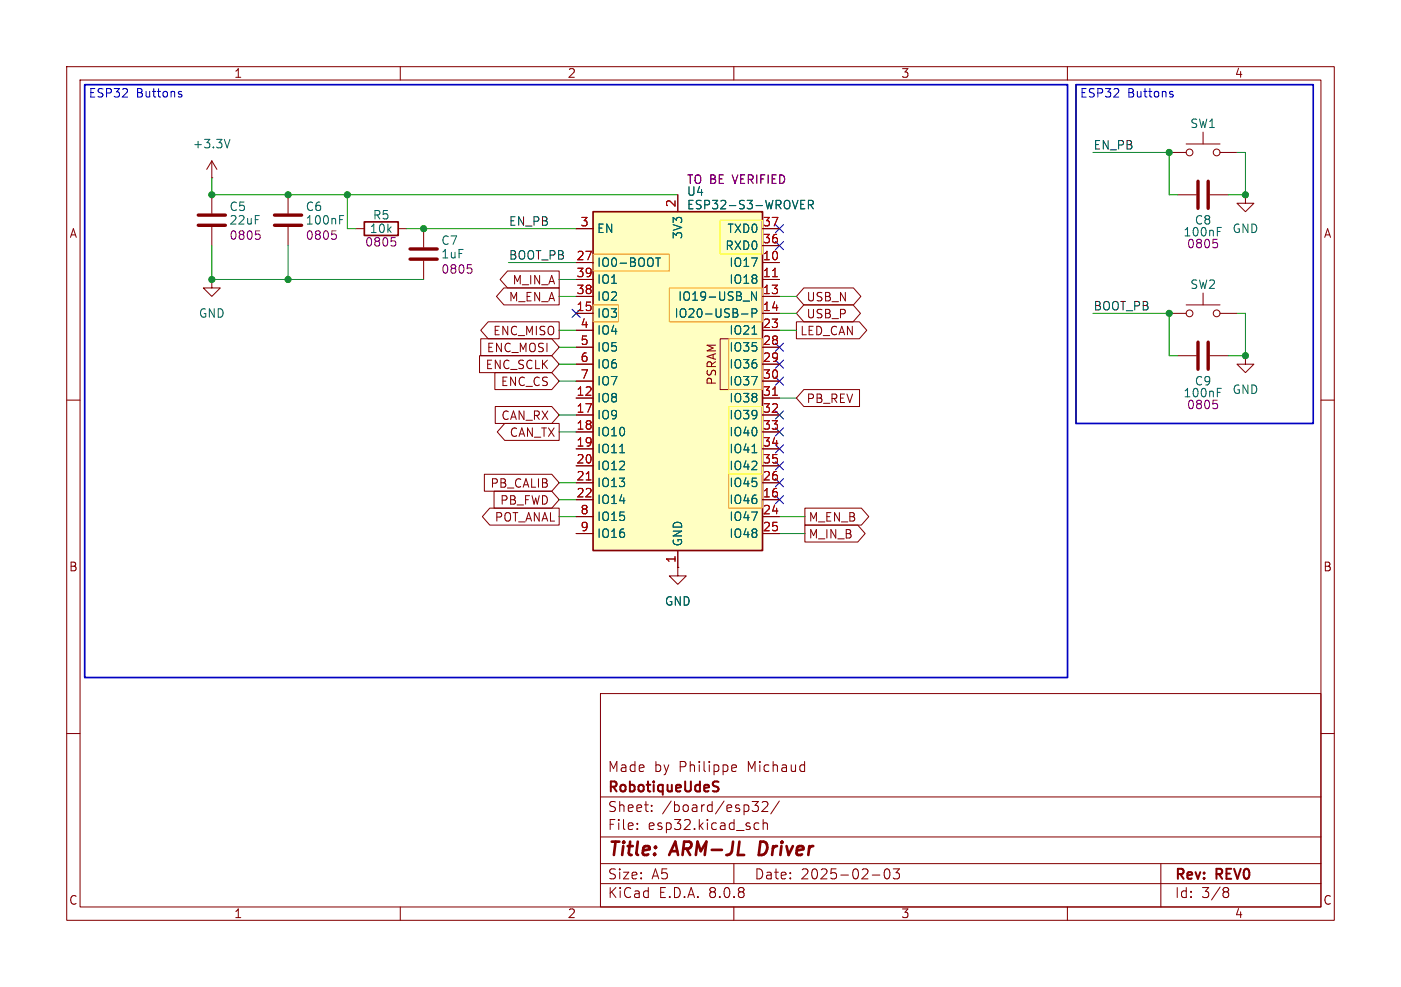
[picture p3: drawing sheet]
<svg xmlns="http://www.w3.org/2000/svg" width="210mm" height="148mm" viewBox="0 0 210 148" stroke-linecap="round" stroke-linejoin="round" font-family="sans-serif">
<g fill="none" stroke="#840000" stroke-width=".15">
<path d="M10 10h190v128h-190zM12 12h186v124h-186zM60 10v2M110 10v2M160 10v2M10 60h2M198 60h2M10 110h2M90 104h108v32h-108zM90 119.5h108M109.9 114.7l.4 .1 .1 .2-.7 .2M110.3 115.6l-.4 .1"/>
<path d="M198 110h2M60 136v2M90 132.5h108M90 129.5h108M90 125.5h108M95.5 124.2v.2M95.5 123.5v.1M97.7 121.5v.2M97.7 120.8v.1M110 136v2M110 129.5v3M112.7 120.2h1l-.5 .6a.41 .41 0 0 1 .5 .2v.4l-.2 .2-.5 .1-.3-.2"/>
<path d="M113.2 124.3h.6M113.2 123.5h.6M114.3 120.3l.2-.1 .5 .1a.41 .41 0 0 1 0 .5l-.8 .9h.9M114.4 123.5a.37 .37 0 0 1 .6 .1v.8M114.4 122.9v1.5M116.8 120.1l-1.3 1.9M130.8 131.2h1.1M132.7 130.4l.3-.1a.94 .94 0 0 1 0 1.5h-.1a.91 .91 0 0 1-.2-1.4zM133.9 130.3h.9l-.5 .6a.41 .41 0 0 1 .5 .2v.4l-.1 .2-.6 .1-.2-.2M160 136v2M174 129.5v6.5M183.6 133.1l.4 .1 .2 .2-.1 .2-.2 .1"/>
<path d="M183.6 133.7h.3M183.9 133.7l.2 .2 .1 .4-.2 .2-.4 .1"/>
</g>
<path d="M114 126.2l-.3 2h.5" fill="none" stroke="#840000" stroke-width=".4"/>
<path d="M107.1 117.9a.55 .55 0 0 1 .6 .4l-.1 .3-.5 .1M107.1 117.2l.6 .1" fill="none" stroke="#840000" stroke-width=".3"/>
<g fill="#ffffc2">
<path d="M88.9 31.8h25.4v50.8h-25.4z"/>
<path d="M88.9 45.7h3.8v2.6h-3.8z"/>
<path d="M88.9 38.1h11.4v2.5h-11.4z"/>
<path d="M100.3 43.2h14v5.1h-14z"/>
<path d="M107.9 33h6.4v5.1h-6.4z"/>
<path d="M109.2 71.1h5.1v5.1h-5.1z"/>
<path d="M109.2 61h5.1v10.1h-5.1z"/>
<path d="M109.2 50.8h5.1v7.6h-5.1z"/>
</g>
<path d="M54.6 33.3h5.1v2h-5.1zM88.9 31.8h25.4v50.8h-25.4z" fill="none" stroke="#840000" stroke-width=".25"/>
<g fill="none" stroke="#840000" stroke-width=".15">
<path d="M180.3 19.8v1.8M31.7 26.7h.1M31.7 24.1v2.6M31.7 29.2v2.8M31.7 34v2.8M31.7 24.1l-.7 1.3M31.7 24.1l.8 1.3M43.2 29.2v2.8M43.2 34v2.8M53.3 34.3h1.3M59.7 34.3h1.3M63.5 34.3v2.8"/>
<path d="M63.5 39.1v2.8M86.4 39.4h2.5M86.4 34.3h2.5M101.6 29.2v2.6M114.3 39.4h2.5M114.3 34.3h2.5M114.3 36.8h2.5M175.3 22.9h2.5M176.5 29.2h2.8M177.8 21.6h5.1M181.4 29.2h2.7M182.9 22.9h2.5"/>
<path d="M186.7 29.2v1.3h1.3l-1.3 1.3-1.3-1.3h1.3M186.7 29.2h.1M31.7 41.9v1.3h1.3l-1.3 1.3-1.2-1.3h1.2M31.7 41.9h.1M71.9 53.3h10.8l1.1 1.3-1.1 1.3h-10.8zM72.1 50.8h10.6l1.1 1.3-1.1 1.2h-10.6zM73.2 48.3h10.6v2.5h-10.6l-1.1-1.3zM74.2 55.9h8.5l1.1 1.3-1.1 1.2h-8.5zM75.5 43.2h8.3v2.5h-8.3l-1.1-1.2zM76.1 40.6h7.7v2.6h-7.7l-1.1-1.3zM86.4 41.9h2.5M86.4 59.7h2.5"/>
<path d="M86.4 44.5h2.5M86.4 47h2.5M86.4 49.5h2.5M86.4 52.1h2.5M86.4 54.6h2.5M86.4 57.2h2.5M109.2 50.8h-1.3v7.6h1.3M114.3 41.9h2.5M114.3 59.7h2.5M114.3 44.5h2.5M114.3 47h2.5M114.3 49.5h2.5"/>
<path d="M114.3 52.1h2.5M114.3 54.6h2.5M114.3 57.2h2.5M119.4 48.3h9.4l1.1 1.2-1.1 1.3h-9.4zM120.5 43.2h7.4l1.1 1.3-1.1 1.2h-7.4l-1.1-1.2zM120.5 45.7h7.4l1.1 1.3-1.1 1.3h-7.4l-1.1-1.3zM120.5 58.4h8.3v2.6h-8.3l-1.1-1.3zM175.3 47h2.5M176.5 53.3h2.8M177.8 45.7h5.1M180.3 43.9v1.8M181.4 53.3h2.7"/>
<path d="M182.9 47h2.5M186.7 53.3v1.3h1.3l-1.3 1.3-1.3-1.3h1.3M186.7 53.3h.1M72.6 71.1h10.1l1.1 1.3-1.1 1.3h-10.1zM73.4 76.2h10.4v2.5h-10.4l-1.1-1.2zM74.1 73.7h8.6l1.1 1.2-1.1 1.3h-8.6zM74.2 61h8.5l1.1 1.2-1.1 1.3h-8.5zM75.7 63.5h8.1v2.5h-8.1l-1.2-1.2zM86.4 74.9h2.5M86.4 62.2h2.5M86.4 64.8h2.5M86.4 67.3h2.5"/>
<path d="M86.4 69.9h2.5M86.4 72.4h2.5M86.4 77.5h2.5M114.3 74.9h2.5M114.3 62.2h2.5M114.3 64.8h2.5M114.3 67.3h2.5M114.3 69.9h2.5M114.3 72.4h2.5M114.3 77.5h2.5M120.6 78.7h8l1.1 1.3-1.1 1.3h-8zM120.6 76.2h8.5l1.1 1.3-1.1 1.2h-8.5z"/>
<path d="M86.4 80h2.5M101.6 85.1v1.3h1.3l-1.3 1.2-1.3-1.2h1.3M101.6 85.1h.1M101.6 82.6v2.5M114.3 80h2.5"/>
<circle cx="178.3" cy="22.9" r=".51"/>
<circle cx="182.4" cy="22.9" r=".51"/>
<circle cx="178.3" cy="47" r=".51"/>
<circle cx="182.4" cy="47" r=".51"/>
</g>
<path d="M88.9 38.1h11.4v2.5h-11.4zM88.9 45.7h3.8v2.6h-3.8zM100.3 43.2h14v5.1h-14zM109.2 50.8h5.1v7.6h-5.1zM109.2 71.1h5.1v5.1h-5.1z" fill="none" stroke="#f90" stroke-width=".15"/>
<path d="M107.9 33h6.4v5.1h-6.4zM109.2 61h5.1v10.1h-5.1z" fill="none" stroke="#ff0" stroke-width=".15"/>
<path d="M115.8 41.5h.7M115.8 59.3h.7M87.9 72h.7" fill="none" stroke="#a90000" stroke-width=".15"/>
<g fill="none" stroke="#006464" stroke-width=".15">
<path d="M34.5 20.9l-.5 1.3M50.9 32.9h.4M50.9 32.3h.6M98.3 38.7h.7M98.6 38.7v1.2M120 30.6h.5M120 31.3h.6M120 30h.6M121.2 30.7l.6-.1 .1-.1-.1-.3-.1-.2h-.5v1.3M121.5 30.7l.4 .6M182.5 34.7h.4M182.5 34.1h.6"/>
<path d="M111.2 47.1h.9M111.4 45.2h1M112.7 47l.6-.1 .1-.2v-.3l-.2-.1h-.5v1.3M112.7 50.1h.7M113.4 43.8v1.2l-.7-1.2v1.2M182.5 58.8h.4M182.5 58.2h.6M92.9 67.9h.7M112.7 67.9h.7"/>
</g>
<path d="M29.7 33.8h4.1M29.7 32.3h4.1M41.1 33.8h4.1M41.1 32.3h4.1M61.5 38.9h4M61.5 37.3h4M179.6 27.2v4M181.1 27.2v4M179.6 51.3v4.1M181.1 51.3v4.1" fill="none" stroke="#840000" stroke-width=".51"/>
<path d="M38.3 34.6h.6M38.8 35.1l.2 .2v.3l-.2 .3M49.8 34.6h.6M50.2 35.1l.2 .2v.3l-.2 .3M58.7 35.6h.6M59.1 36.1l.2 .3v.3l-.2 .2M70.1 39.7h.6M182.3 36.4l.2 .2v.3l-.2 .3M70.5 40.2l.2 .2v.3l-.2 .3M182.3 60.5l.2 .2v.3l-.2 .3" fill="none" stroke="#840084" stroke-width=".15"/>
<path d="M26.9 14.1l.3 .1 .1 .2-.2 .2h-.2M26.9 13.7l.3 .1M175.5 14.1l.3 .1 .1 .2-.2 .2h-.3M175.5 13.7l.3 .1" fill="none" stroke="#0000c2" stroke-width=".15"/>
<path d="M12.7 12.7h147.3v88.9h-147.3zM161.3 12.7h35.5v50.8h-35.5z" fill="none" stroke="#0000c2" stroke-width=".25"/>
<g fill="none" stroke="#009600" stroke-width=".15">
<path d="M31.7 26.7v2.5h69.9M31.7 36.8v5.1h31.8M43.2 36.8v5.1M52.1 29.2v5.1h1.2M61 34.3h25.4M76.2 39.4h10.2M163.8 22.9h11.5v6.3h1.2M185.4 22.9h1.3v6.3h-2.6M83.8 52.1h2.6M83.8 57.2h2.6M83.8 54.6h2.6M83.8 49.5h2.6"/>
<path d="M83.8 44.5h2.6M83.8 41.9h2.6M116.8 49.5h2.6M116.8 59.7h2.6M116.8 47h2.6M116.8 44.5h2.6M163.8 47h11.5v6.3h1.2M185.4 47h1.3v6.3h-2.6M83.8 77.5h2.6M83.8 74.9h2.6M83.8 62.2h2.6M83.8 64.8h2.6"/>
<path d="M83.8 72.4h2.6M116.8 77.5h3.8M116.8 80h3.8"/>
</g>
<g fill="none" stroke="#000084" stroke-width=".15">
<path d="M116.2 33.7l1.2 1.2M116.2 36.2l1.2 1.2M117.4 33.7l-1.2 1.2M117.4 36.2l-1.2 1.2M85.8 46.4l1.2 1.2M87 46.4l-1.2 1.2M116.2 51.5l1.2 1.2M116.2 54l1.2 1.2M116.2 56.5l1.2 1.3M117.4 51.5l-1.2 1.2M117.4 54l-1.2 1.2M117.4 56.5l-1.2 1.3"/>
<path d="M116.2 66.7l1.2 1.2M116.2 74.3l1.2 1.2M116.2 69.2l1.2 1.3M116.2 64.2l1.2 1.2M116.2 61.6l1.2 1.2M116.2 71.8l1.2 1.2M117.4 66.7l-1.2 1.2M117.4 74.3l-1.2 1.2M117.4 69.2l-1.2 1.3M117.4 64.2l-1.2 1.2M117.4 61.6l-1.2 1.2M117.4 71.8l-1.2 1.2"/>
</g>
<g fill="#009600" stroke="#009600" stroke-width=".15">
<circle cx="186.7" cy="53.3" r=".46"/>
<circle cx="175.3" cy="22.9" r=".46"/>
<circle cx="186.7" cy="29.2" r=".46"/>
<circle cx="175.3" cy="47" r=".46"/>
<circle cx="43.2" cy="29.2" r=".46"/>
<circle cx="52.1" cy="29.2" r=".46"/>
<circle cx="31.7" cy="29.2" r=".46"/>
<circle cx="43.2" cy="41.9" r=".46"/>
<circle cx="31.7" cy="41.9" r=".46"/>
<circle cx="63.5" cy="34.3" r=".46"/>
</g>
<g font-size="2.8" fill="#840000">
<text x="91" y="128.9">Title:</text>
<text x="100.7" y="128.9">ARM-JL</text>
<text x="114.6" y="128.9">Driver</text>
</g>
<g font-size="2.1" fill="#840000">
<text x="91" y="119.2">RobotiqueUdeS</text>
<text x="91" y="116">Made</text>
<text x="98" y="116">by</text>
<text x="101.8" y="116">Philippe</text>
<text x="112.2" y="116">Michaud</text>
<text x="91" y="124.7">File:</text>
<text x="91" y="122">Sheet:</text>
<text x="97.1" y="124.7">esp32.kicad_sch</text>
<text x="99.2" y="122">/board/esp32/</text>
<text x="91" y="134.9">KiCad</text>
<text x="91" y="132.1">Size:</text>
<text x="97.7" y="132.1">A5</text>
<text x="98.7" y="134.9">E.D.A.</text>
<text x="106.3" y="134.9">8.0.8</text>
<text x="113" y="132.1">Date:</text>
<text x="120" y="132.1">2025-02-03</text>
<text x="176" y="132.3">Rev:</text>
<text x="176" y="134.9">Id:</text>
<text x="180.1" y="134.9">3/8</text>
<text x="182.4" y="132.3">REV0</text>
</g>
<g font-size="1.8" fill="#840000">
<text x="35" y="11.9">1</text>
<text x="85" y="11.9">2</text>
<text x="135" y="11.9">3</text>
<text x="185" y="11.9">4</text>
<text x="10.3" y="35.9">A</text>
<text x="198.4" y="35.9">A</text>
<text x="76.2" y="45.4">M_EN_A</text>
<text x="76.7" y="42.9">M_IN_A</text>
<text x="120.8" y="45.4">USB_N</text>
<text x="120.8" y="47.9">USB_P</text>
<text x="72.9" y="53">ENC_MOSI</text>
<text x="73.8" y="50.5">ENC_MISO</text>
<text x="119.9" y="50.5">LED_CAN</text>
<text x="72.7" y="55.6">ENC_SCLK</text>
<text x="75" y="58.1">ENC_CS</text>
<text x="107.6" y="57.9" transform="rotate(-90 107.6 57.9)">PSRAM</text>
<text x="75.1" y="63.2">CAN_RX</text>
<text x="76.3" y="65.7">CAN_TX</text>
<text x="120.8" y="60.6">PB_REV</text>
<text x="73.4" y="73.3">PB_CALIB</text>
<text x="74.9" y="75.9">PB_FWD</text>
<text x="74.1" y="78.4">POT_ANAL</text>
<text x="121.1" y="81">M_IN_B</text>
<text x="121.1" y="78.4">M_EN_B</text>
<text x="10.3" y="85.9">B</text>
<text x="198.3" y="85.9">B</text>
<text x="10.3" y="135.9">C</text>
<text x="35" y="137.9">1</text>
<text x="85" y="137.9">2</text>
<text x="135" y="137.9">3</text>
<text x="185" y="137.9">4</text>
<text x="198.3" y="135.9">C</text>
</g>
<g font-size="1.8" fill="#0000c2">
<text x="13.2" y="14.8">ESP32</text>
<text x="20.4" y="14.8">Buttons</text>
<text x="161.8" y="14.8">ESP32</text>
<text x="169" y="14.8">Buttons</text>
</g>
<g font-size="1.8" fill="#006464">
<text x="28.8" y="22.5">+3.3V</text>
<text x="178.3" y="19.4">SW1</text>
<text x="102.9" y="29.6">U4</text>
<text x="34.3" y="31.9">C5</text>
<text x="34.3" y="33.9">22uF</text>
<text x="45.7" y="31.9">C6</text>
<text x="45.7" y="33.9">100nF</text>
<text x="55.8" y="33.1">R5</text>
<text x="89.4" y="35.2">EN</text>
<text x="102.5" y="36" transform="rotate(-90 102.5 36)">3V3</text>
<text x="102.9" y="31.6">ESP32-S3-WROVER</text>
<text x="108.9" y="35.2">TXD0</text>
<text x="179" y="33.9">C8</text>
<text x="184.7" y="35.2">GND</text>
<text x="66" y="36.9">C7</text>
<text x="66" y="39">1uF</text>
<text x="89.4" y="40.2">IO0-BOOT</text>
<text x="108.6" y="37.7">RXD0</text>
<text x="109.2" y="40.2">IO17</text>
<text x="29.7" y="47.9">GND</text>
<text x="89.4" y="47.9">IO3</text>
<text x="89.4" y="45.3">IO2</text>
<text x="89.4" y="42.8">IO1</text>
<text x="101" y="47.9">IO20-USB-P</text>
<text x="101.6" y="45.3">IO19-USB_N</text>
<text x="109.2" y="42.8">IO18</text>
<text x="178.3" y="43.5">SW2</text>
<text x="89.4" y="50.4">IO4</text>
<text x="89.4" y="52.9">IO5</text>
<text x="109.2" y="50.4">IO21</text>
<text x="109.2" y="52.9">IO35</text>
<text x="89.4" y="55.5">IO6</text>
<text x="89.4" y="58">IO7</text>
<text x="109.2" y="55.5">IO36</text>
<text x="109.2" y="58">IO37</text>
<text x="179" y="58">C9</text>
<text x="184.7" y="59.3">GND</text>
<text x="89.4" y="60.6">IO8</text>
<text x="89.4" y="63.1">IO9</text>
<text x="89.4" y="65.6">IO10</text>
<text x="109.2" y="60.6">IO38</text>
<text x="109.2" y="63.1">IO39</text>
<text x="109.2" y="65.6">IO40</text>
<text x="89.4" y="68.2">IO11</text>
<text x="89.4" y="70.7">IO12</text>
<text x="109.2" y="68.2">IO41</text>
<text x="109.2" y="70.7">IO42</text>
<text x="89.4" y="73.3">IO13</text>
<text x="89.4" y="75.8">IO14</text>
<text x="109.2" y="75.8">IO46</text>
<text x="109.2" y="73.3">IO45</text>
<text x="89.4" y="78.3">IO15</text>
<text x="89.4" y="80.9">IO16</text>
<text x="102.5" y="82" transform="rotate(-90 102.5 82)">GND</text>
<text x="109.2" y="78.3">IO47</text>
<text x="109.2" y="80.9">IO48</text>
<text x="99.6" y="91">GND</text>
</g>
<g font-size="1.8" fill="#0f0f0f">
<text x="163.8" y="22.5">EN_PB</text>
<text x="76.2" y="33.9">EN_PB</text>
<text x="76.2" y="39">BOOT_PB</text>
<text x="163.8" y="46.6">BOOT_PB</text>
</g>
<g font-size="1.8" fill="#840084">
<text x="102.9" y="27.8">TO BE VERIFIED</text>
<text x="55.3" y="35.2">10k</text>
<text x="177.3" y="35.7">100nF</text>
<text x="34.3" y="36.2">0805</text>
<text x="45.7" y="36.2">0805</text>
<text x="54.6" y="37.2">0805</text>
<text x="66" y="41.2">0805</text>
<text x="177.8" y="37.4">0805</text>
<text x="177.3" y="59.8">100nF</text>
<text x="177.8" y="61.6">0805</text>
</g>
<g font-size="1.8" fill="#a90000">
<text x="86.9" y="34">3</text>
<text x="101.3" y="31.2" transform="rotate(-90 101.3 31.2)">2</text>
<text x="114.3" y="34">37</text>
<text x="86.3" y="39.1">27</text>
<text x="86.3" y="41.7">39</text>
<text x="114.3" y="39.1">10</text>
<text x="114.3" y="41.7">11</text>
<text x="114.3" y="36.6">36</text>
<text x="86.3" y="46.7">15</text>
<text x="86.3" y="44.2">38</text>
<text x="114.3" y="44.2">13</text>
<text x="114.3" y="46.7">14</text>
<text x="86.9" y="49.3">4</text>
<text x="86.9" y="51.8">5</text>
<text x="114.3" y="49.3">23</text>
<text x="114.3" y="51.8">28</text>
<text x="86.3" y="59.4">12</text>
<text x="86.9" y="54.4">6</text>
<text x="86.9" y="56.9">7</text>
<text x="114.3" y="54.4">29</text>
<text x="114.3" y="56.9">30</text>
<text x="114.3" y="59.4">31</text>
<text x="86.3" y="62">17</text>
<text x="86.3" y="64.5">18</text>
<text x="114.3" y="62">32</text>
<text x="114.3" y="64.5">33</text>
<text x="86.3" y="67.1">19</text>
<text x="86.3" y="69.6">20</text>
<text x="114.3" y="67.1">34</text>
<text x="114.3" y="69.6">35</text>
<text x="86.3" y="72.1">21</text>
<text x="86.3" y="74.7">22</text>
<text x="86.9" y="77.2">8</text>
<text x="114.3" y="74.7">16</text>
<text x="114.3" y="77.2">24</text>
<text x="114.3" y="72.1">26</text>
<text x="86.9" y="79.8">9</text>
<text x="114.3" y="79.8">25</text>
<text x="101.3" y="84.5" transform="rotate(-90 101.3 84.5)">1</text>
</g>
</svg>
